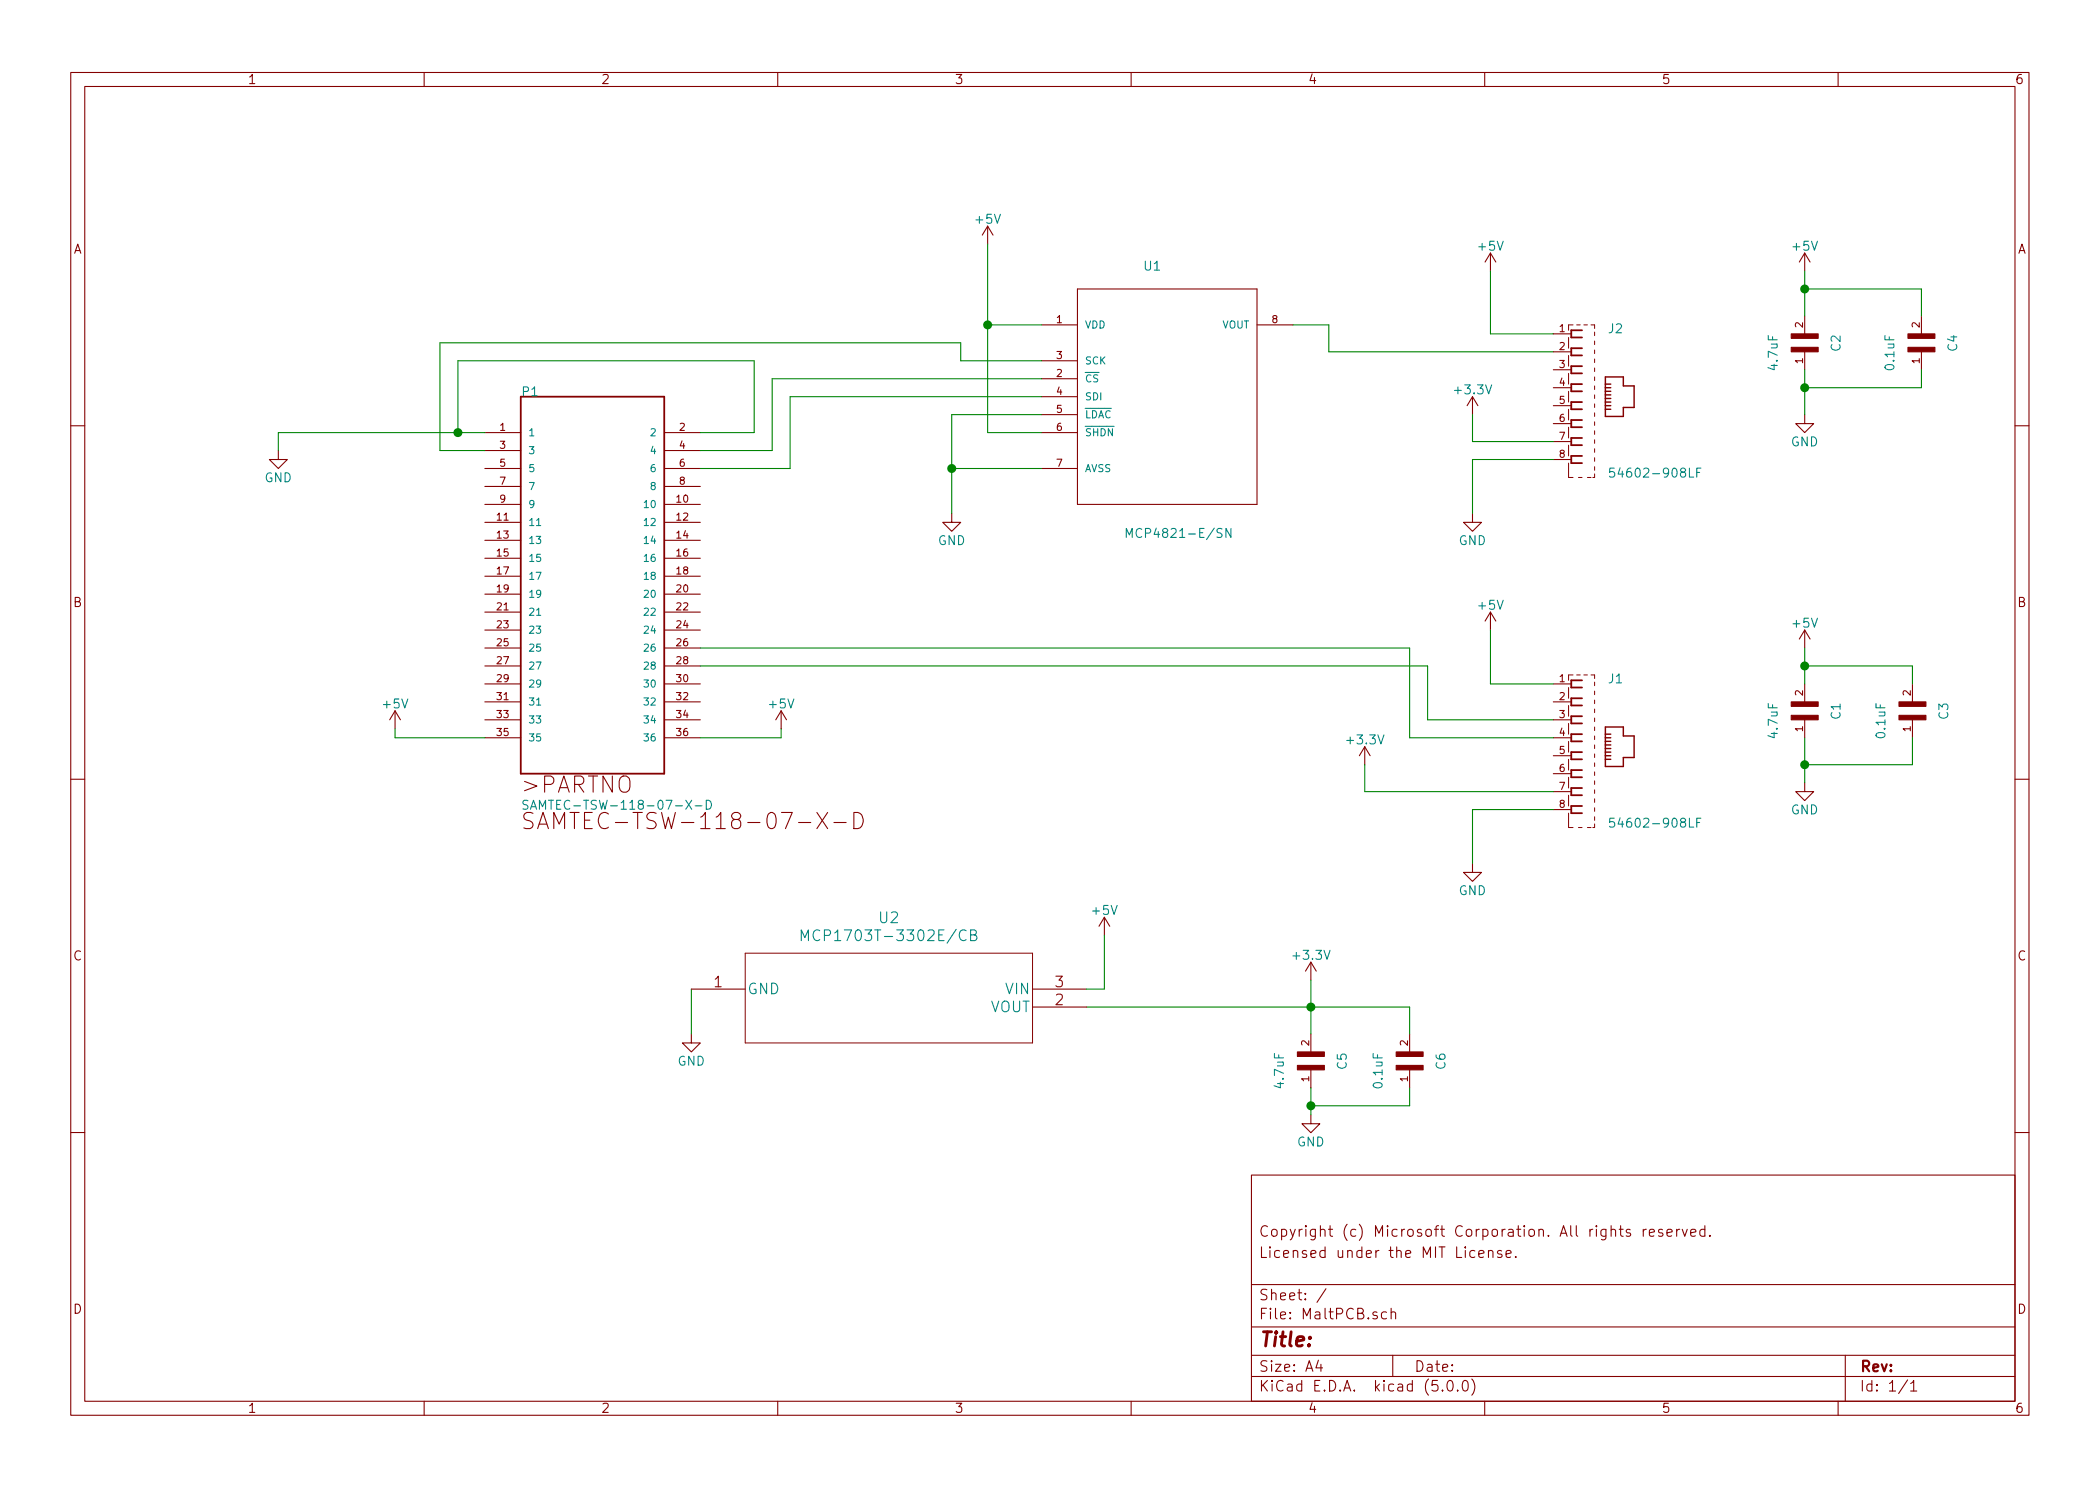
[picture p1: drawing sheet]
<svg xmlns="http://www.w3.org/2000/svg" width="297mm" height="210mm" viewBox="0 0 297 210" stroke-linecap="round" stroke-linejoin="round" font-family="sans-serif">
<g fill="none" stroke="#840000" stroke-width=".15">
<path d="M10 10.3h277v189.9h-277zM12 12.2h273v186.1h-273zM60 10.3v1.9M110 10.3v1.9M160 10.3v1.9M210 10.3v1.9M260 10.3v1.9M139.7 32l-.8 1.3M139.7 32v2.5M139.7 32l.8 1.3M210.8 35.8l-.7 1.3M210.8 35.8v2.5"/>
<path d="M210.8 35.8l.8 1.3M255.3 35.8v2.5M255.3 35.8l-.8 1.3M255.3 35.8l.7 1.3M147.3 46h5.1M147.3 53.6h5.1M147.3 51h5.1M147.3 56.1h5.1M147.3 58.7h5.1M152.4 40.9h25.4v30.5h-25.4zM177.8 46h5.1M208.3 56.1l-.8 1.3"/>
<path d="M208.3 56.1v2.6M208.3 56.1l.7 1.3M219.7 47.2h2.5M219.7 49.8h2.5M219.7 52.3h2.5M219.7 54.9h2.5M219.7 57.4h2.5M219.7 59.9h2.5M255.3 58.7v1.2h1.2l-1.2 1.3-1.3-1.3h1.3M255.3 44.7v2.5M255.3 49.8v2.5M271.8 44.7v2.5"/>
<path d="M271.8 49.8v2.5M10 60.2h2M39.4 63.7v1.3h1.2l-1.2 1.3-1.3-1.3h1.3M68.6 71.4h5.1M68.6 61.2h5.1M68.6 66.3h5.1M68.6 63.7h5.1M68.6 68.8h5.1M68.6 73.9h5.1M68.6 76.4h5.1M68.6 79h5.1M94 71.4h5.1"/>
<path d="M94 61.2h5.1M94 66.3h5.1M94 63.7h5.1M94 68.8h5.1M94 73.9h5.1M94 76.4h5.1M94 79h5.1M134.6 72.6v1.3h1.3l-1.3 1.3-1.3-1.3h1.3M147.3 61.2h5.1M147.3 66.3h5.1M208.3 72.6v1.3h1.2l-1.2 1.3-1.3-1.3h1.3M219.7 62.5h2.5"/>
<path d="M219.7 65h2.5M285 60.2h2M68.6 96.8h5.1M68.6 99.3h5.1M68.6 81.5h5.1M68.6 84.1h5.1M68.6 86.6h5.1M68.6 89.1h5.1M68.6 91.7h5.1M68.6 94.2h5.1M94 96.8h5.1M94 99.3h5.1"/>
<path d="M94 81.5h5.1M94 84.1h5.1M94 86.6h5.1M94 89.1h5.1M94 91.7h5.1M94 94.2h5.1M210.8 86.6v2.5M210.8 86.6l-.7 1.3M210.8 86.6l.8 1.3M219.7 96.8h2.5M219.7 99.3h2.5M255.3 89.1v2.6"/>
<path d="M255.3 96.8v2.5M255.3 89.1l-.8 1.3M255.3 89.1l.7 1.3M270.5 96.8v2.5M10 110.3h2M55.9 100.6l-.8 1.2M55.9 100.6v2.5M55.9 100.6l.7 1.2M68.6 101.8h5.1M68.6 104.4h5.1M75.4 115.1l-.3-.1h-.6a.56 .56 0 0 0-.4 .5 .56 .56 0 0 0 .4 .5 .79 .79 0 0 1 .9 .8l-.1 .2a.97 .97 0 0 1-1.2 .1M76 117.2l.8-2.2 .8 2.2"/>
<path d="M76.3 116.6h1M94 101.8h5.1M94 104.4h5.1M110.5 100.6l-.8 1.2M110.5 100.6v2.5M110.5 100.6l.8 1.2M118 116.4h1.7M120.8 115a1.21 1.21 0 0 1 1.3 .7 1.21 1.21 0 0 1-.5 1.4l-.8 .1zM193 105.7l-.7 1.2M193 105.7v2.5M193 105.7l.8 1.2M219.7 101.8h2.5"/>
<path d="M219.7 104.4h2.5M219.7 106.9h2.5M219.7 109.5h2.5M219.7 112h2.5M219.7 114.5h2.5M255.3 110.7v1.3h1.2l-1.2 1.3-1.3-1.3h1.3M255.3 101.8v2.6M270.5 101.8v2.6M285 110.3h2M97.8 139.9h7.6M146 139.9h7.7M156.2 129.8l-.8 1.3"/>
<path d="M156.2 129.8v2.5M156.2 129.8l.8 1.3M185.4 136.1l-.7 1.3M185.4 136.1v2.6M185.4 136.1l.8 1.3M208.3 122.2v1.2h1.2l-1.2 1.3-1.3-1.3h1.3M97.8 146.3v1.3h1.3l-1.3 1.2-1.3-1.2h1.3M146 142.5h7.7M185.4 157.7v1.3h1.3l-1.3 1.3-1.3-1.3h1.3M185.4 146.3v2.5M185.4 151.4v2.5M199.4 146.3v2.5"/>
<path d="M199.4 151.4v2.5M10 160.2h2M177 166.3h108v32h-108zM209.2 177.4l.7-.1-.1-.3-.4-.1-.2 .2v.7l.2 .1 .4-.1M210.5 177.1a.38 .38 0 0 1 .7 0v.8M210.5 176.9v1M212.4 177a.37 .37 0 0 0-.6 .1v.1a.54 .54 0 0 0 .6 .3l.1 .1-.1 .2-.2 .1-.4-.1M213 177.4l.7-.1v-.3l-.4-.1-.3 .2 .1 .7 .2 .1 .4-.1M214.4 177.8v.1l-.1-.1h.1v.1M229 173.9h.6M229.2 173.4v1.3l.2 .2h.2M230.6 174l-.4-.1-.2 .3a.48 .48 0 0 0 .6 .3l.1 .1-.1 .2-.1 .1-.5-.1"/>
<path d="M232.4 173.9v1M232.9 173.9l-.3 .1-.2 .2M233.3 174.4l.7-.1-.1-.3-.4-.1-.2 .2 .1 .7 .1 .1 .4-.1M235.2 174l-.4-.1-.2 .1v.2a.48 .48 0 0 0 .6 .3v.1v.2l-.2 .1-.4-.1M235.8 174.4l.7-.1-.1-.3-.4-.1-.2 .2 .1 .7 .1 .1 .4-.1M237.2 173.9v1M237.6 173.9l-.3 .1-.1 .2M237.9 173.9l.4 1 .4-1M239.1 174.4l.8-.1-.1-.3-.4-.1-.3 .2 .1 .7 .2 .1 .4-.1M241.1 174l-.4-.1-.3 .3 .1 .6 .2 .1 .4-.1M241.1 173.4v1.5M241.9 174.8v.1l-.1-.1h.1v.1"/>
<path d="M285 160.2h2M60 198.3v1.9M110 198.3v1.9M160 198.3v1.9M177 194.8h108M177 191.8h108M177 187.8h108M177 181.8h108M186.5 192.5l-.4 1h1M186.8 193v1M187.6 182.3l-1.3 2M196.1 185.7l-.4-.1-.3 .3 .1 .6 .2 .1 .4-.1"/>
<path d="M196.8 185.7a.38 .38 0 0 1 .6 .1v.8M196.8 185.1v1.5M197 191.8v3M204 196.7h.1l-.1 .1v-.1v.1M204.8 195.5a.35 .35 0 0 1 .4-.2 .35 .35 0 0 1 .3 .3 .78 .78 0 0 1-.4 1.2 .87 .87 0 0 1-.3-1.3zM206.2 196.7v.1l-.1-.1h.1v.1M207 195.4a.37 .37 0 0 1 .6 .2l.1 .3a.72 .72 0 0 1-.4 .9l-.3-.1a1.26 1.26 0 0 1 0-1.3zM208.2 195.1a1.71 1.71 0 0 1 0 2.3M210 198.3v1.9M260 198.3v1.9M261 191.8v6.5M269.8 195.2l-1.2 2"/>
<path d="M270.3 195.8l.3-.3 .1-.2v1.5M270.3 196.8h.8"/>
</g>
<g fill="none" stroke="#840000" stroke-width=".25">
<path d="M73.7 56.1h20.3v53.4h-20.3zM223.8 46.7h-1.6v1h1.6M223.8 49.3h-1.6v1h1.6M223.8 51.8h-1.6v1h1.6M223.8 54.4h-1.6v1h1.6M223.8 56.9h-1.6v1h1.6M223.8 59.4h-1.6v1h1.6M223.8 62h-1.6v1h1.6M223.8 64.5h-1.6v1h1.6M223.8 96.3h-1.6v1h1.6M223.8 98.8h-1.6v1h1.6M223.8 101.3h-1.6v1.1h1.6"/>
<path d="M223.8 103.9h-1.6v1h1.6M223.8 106.4h-1.6v1h1.6M223.8 109h-1.6v1h1.6M223.8 111.5h-1.6v1h1.6M223.8 114h-1.6v1.1h1.6"/>
</g>
<g fill="none" stroke="#840000" stroke-width=".14">
<path d="M221.9 47.7v1.6M221.9 50.3v1.5M221.9 52.8v1.6M221.9 55.4v1.5M221.9 57.9v1.5M222.5 46h-.6v.7M223 46h.5M224 46h.5M225 46h.6v.5M225.6 47v.5M225.6 48.3v.5M225.6 49.5v.5"/>
<path d="M225.6 50.8v.5M225.6 52.1v.5M225.6 53.3v.5M225.6 54.6v.5M225.6 55.9v.5M225.6 57.1v.6M225.6 58.4v.5M225.6 59.7v.5M221.9 65.5v2.1h.6M221.9 60.4v1.6M221.9 63v1.5M223.3 67.6h.5"/>
<path d="M224.5 67.6h.5M225.6 67.1v.5h-.3M225.6 61v.5M225.6 62.2v.5M225.6 63.5v.5M225.6 64.8v.5M225.6 66v.5M221.9 97.3v1.5M221.9 99.8v1.5M222.5 95.5h-.6v.8M223 95.5h.5M224 95.5h.5"/>
<path d="M225 95.5h.6v.5M225.6 96.5v.5M225.6 97.8v.5M225.6 99.1v.5M221.9 102.4v1.5M221.9 104.9v1.5M221.9 107.4v1.6M221.9 110v1.5M221.9 112.5v1.5M221.9 115.1v2h.6M223.3 117.1h.5M224.5 117.1h.5"/>
<path d="M225.6 100.3v.5M225.6 101.6v.5M225.6 102.9v.5M225.6 104.1v.5M225.6 105.4v.5M225.6 106.7v.5M225.6 107.9v.6M225.6 109.2v.5M225.6 110.5v.5M225.6 111.8v.5M225.6 113v.5M225.6 114.3v.5"/>
<path d="M225.6 115.6v.5M225.6 116.6v.5h-.3M105.4 134.9h40.6v12.7h-40.6z"/>
</g>
<g fill="none" stroke="#840000" stroke-width=".2">
<path d="M227.1 53.3h2.5v1.3h1.5v3.1h-1.5v1.2h-2.5zM227.1 54.4h.7M227.1 54.9h.7M227.1 55.4h.7M227.1 55.9h.7M227.1 56.4h.7M227.1 56.9h.7M227.1 57.4h.7M227.1 57.9h.7M227.1 102.9h2.5v1.2h1.5v3.1h-1.5v1.3h-2.5zM227.1 103.9h.7M227.1 104.4h.7"/>
<path d="M227.1 104.9h.7M227.1 105.4h.7M227.1 105.9h.7M227.1 106.4h.7M227.1 106.9h.7M227.1 107.4h.7"/>
</g>
<g fill="none" stroke="#008484" stroke-width=".15">
<path d="M75.9 74.4h.6M159.3 76v-1.2l.4 .9 .4-.9v1.2M174.1 74.8v1.2l-.7-1.2v1.2M228.3 66.2h-.6v.6l.1-.1h.3l.3 .3v.3l-.3 .2h-.3l-.1-.1M240 66.8h.4M240.6 66.2h-.6v1.3M75.9 87.1h.6M75.9 99.8h.6M74.7 113.3l-.5-.1-.2 .2v.2l.1 .2 .5 .2 .1 .3-.3 .2-.4-.1M75 114.5l.5-1.3 .4 1.3M75.2 114.1h.6M99.9 113.2a.64 .64 0 0 1 .7 .7 .64 .64 0 0 1-.7 .6z"/>
<path d="M228.3 115.8h-.6v.6l.1-.1h.3l.3 .2v.3l-.3 .2h-.3l-.1-.1M240 116.4h.4M240.6 115.8h-.6v1.2M113.3 133.1v-1.5l.5 1.1 .6-1.1v1.5M137.3 132.3h.5a.36 .36 0 0 0 .3-.4 .36 .36 0 0 0-.3-.3h-.5v1.5h.6a.41 .41 0 0 0 .3-.4 .41 .41 0 0 0-.4-.4"/>
</g>
<g fill="#840000" stroke="#840000" stroke-width=".15">
<path d="M253.4 47.2h3.8v.7h-3.8z"/>
<path d="M253.4 49.1h3.8v.7h-3.8z"/>
<path d="M253.4 99.3h3.8v.6h-3.8z"/>
<path d="M253.4 101.2h3.8v.6h-3.8z"/>
<path d="M269.9 47.2h3.8v.7h-3.8z"/>
<path d="M269.9 49.1h3.8v.7h-3.8z"/>
<path d="M268.6 99.3h3.8v.6h-3.8z"/>
<path d="M268.6 101.2h3.8v.6h-3.8z"/>
<path d="M183.5 148.8h3.8v.7h-3.8z"/>
<path d="M183.5 150.7h3.8v.7h-3.8z"/>
<path d="M197.5 148.8h3.8v.7h-3.8z"/>
<path d="M197.5 150.7h3.8v.7h-3.8z"/>
</g>
<g fill="none" stroke="#008400" stroke-width=".15">
<path d="M139.7 34.5v26.7h7.6M210.8 38.3v8.9h8.9M255.3 38.3v6.4M139.7 46h7.6M147.3 58.7h-12.7v13.9M147.3 56.1h-35.5v10.2h-12.7M147.3 51h-11.4v-2.5h-73.7v15.2h6.4M147.3 53.6h-38.1v10.1h-10.1M182.9 46h5.1v3.8h31.7M208.3 58.7v3.8h11.4M255.3 52.3v6.4M255.3 40.9h16.5v3.8"/>
<path d="M271.8 52.3v2.6h-16.5M64.8 61.2v-10.2h41.9v10.2h-7.6M68.6 61.2h-29.2v2.5M134.6 66.3h12.7M219.7 65h-11.4v7.6M99.1 91.7h100.3v12.7h20.3M99.1 94.2h102.8v7.6h17.8M210.8 89.1v7.7h8.9M255.3 94.2h15.2v2.6M255.3 91.7v5.1M55.9 103.1v1.3h12.7M110.5 103.1v1.3h-11.4"/>
<path d="M193 108.2v3.8h26.7M219.7 114.5h-11.4v7.7M255.3 104.4v6.3M270.5 104.4v3.8h-15.2M97.8 139.9v6.4M156.2 132.3v7.6h-2.5M185.4 138.7v7.6M153.7 142.5h45.7v3.8M185.4 153.9v3.8M199.4 153.9v2.6h-14"/>
</g>
<g fill="#008400" stroke="#008400" stroke-width=".25">
<circle cx="134.6" cy="66.3" r=".51"/>
<circle cx="139.7" cy="46" r=".51"/>
<circle cx="64.8" cy="61.2" r=".51"/>
<circle cx="255.3" cy="40.9" r=".51"/>
<circle cx="255.3" cy="54.9" r=".51"/>
<circle cx="255.3" cy="94.2" r=".51"/>
<circle cx="255.3" cy="108.2" r=".51"/>
<circle cx="185.4" cy="142.5" r=".51"/>
<circle cx="185.4" cy="156.5" r=".51"/>
</g>
<text font-size="3.2" fill="#840000" x="74" y="112.2">&gt;PARTNO</text>
<text font-size="3.2" fill="#008484" x="78.6" y="117.4">SAMTEC-TSW-118-07-X-D</text>
<text font-size="2.8" fill="#840000" x="178" y="190.5">Title:</text>
<g font-size="2.1" fill="#008484">
<text x="124.4" y="130.6">U2</text>
<text x="115.1" y="133.2">MCP1703T-3302E/CB</text>
<text x="105.7" y="140.7">GND</text>
<text x="140" y="143.2">VOUT</text>
<text x="142.3" y="140.7">VIN</text>
</g>
<g font-size="2.1" fill="#840000">
<text x="101" y="139.7">1</text>
<text x="149.3" y="142.2">2</text>
<text x="149.3" y="139.7">3</text>
<text x="178" y="178">Licensed under the MIT License.</text>
<text x="178" y="175">Copyright (c) Microsoft Corporation. All rights reserved.</text>
<text x="178" y="184">Sheet: /</text>
<text x="178" y="186.7">File: MaltPCB.sch</text>
<text x="178" y="196.9">KiCad E.D.A. kicad (5.0.0)</text>
<text x="178" y="194.1">Size: A4</text>
<text x="200" y="194.1">Date:</text>
<text x="263" y="194.1">Rev:</text>
<text x="263" y="196.9">Id: 1/1</text>
</g>
<g font-size="1.8" fill="#840000">
<text x="35" y="11.9">1</text>
<text x="85" y="11.9">2</text>
<text x="135" y="11.9">3</text>
<text x="185" y="11.9">4</text>
<text x="235" y="11.9">5</text>
<text x="285" y="11.9">6</text>
<text x="10.4" y="35.9">A</text>
<text x="285.4" y="35.9">A</text>
<text x="10.4" y="85.9">B</text>
<text x="285.4" y="85.9">B</text>
<text x="10.4" y="135.9">C</text>
<text x="285.4" y="135.9">C</text>
<text x="10.4" y="185.9">D</text>
<text x="285.4" y="185.9">D</text>
<text x="35" y="199.9">1</text>
<text x="85" y="199.9">2</text>
<text x="135" y="199.9">3</text>
<text x="185" y="199.9">4</text>
<text x="235" y="199.9">5</text>
<text x="285" y="199.9">6</text>
</g>
<g font-size="1.8" fill="#008484">
<text x="138.1" y="31.7">+5V</text>
<text x="209.2" y="35.5">+5V</text>
<text x="253.7" y="35.5">+5V</text>
<text x="161.9" y="38.3">U1</text>
<text x="227.6" y="47.2">J2</text>
<text x="251.5" y="52.2" transform="rotate(-90 251.5 52.2)">4.7uF</text>
<text x="260.3" y="49.7" transform="rotate(-90 260.3 49.7)">C2</text>
<text x="268" y="52.2" transform="rotate(-90 268 52.2)">0.1uF</text>
<text x="276.9" y="49.7" transform="rotate(-90 276.9 49.7)">C4</text>
<text x="73.9" y="56.1">P1</text>
<text x="205.9" y="55.8">+3.3V</text>
<text x="253.3" y="63.2">GND</text>
<text x="37.4" y="68.2">GND</text>
<text x="228.8" y="67.6">54602-908LF</text>
<text x="132.7" y="77.1">GND</text>
<text x="160.5" y="76.1">MCP4821-E/SN</text>
<text x="206.3" y="77.1">GND</text>
<text x="209.2" y="86.3">+5V</text>
<text x="253.7" y="88.8">+5V</text>
<text x="54.3" y="100.2">+5V</text>
<text x="108.9" y="100.2">+5V</text>
<text x="227.6" y="96.7">J1</text>
<text x="260.3" y="101.7" transform="rotate(-90 260.3 101.7)">C1</text>
<text x="275.6" y="101.7" transform="rotate(-90 275.6 101.7)">C3</text>
<text x="190.7" y="105.3">+3.3V</text>
<text x="251.5" y="104.3" transform="rotate(-90 251.5 104.3)">4.7uF</text>
<text x="266.7" y="104.3" transform="rotate(-90 266.7 104.3)">0.1uF</text>
<text x="76.5" y="114.6">SAMTEC-TSW-118-07-X-D</text>
<text x="228.8" y="117.1">54602-908LF</text>
<text x="253.3" y="115.2">GND</text>
<text x="154.6" y="129.5">+5V</text>
<text x="206.3" y="126.7">GND</text>
<text x="183.1" y="135.8">+3.3V</text>
<text x="95.8" y="150.8">GND</text>
<text x="181.6" y="153.8" transform="rotate(-90 181.6 153.8)">4.7uF</text>
<text x="190.5" y="151.3" transform="rotate(-90 190.5 151.3)">C5</text>
<text x="195.6" y="153.8" transform="rotate(-90 195.6 153.8)">0.1uF</text>
<text x="204.5" y="151.3" transform="rotate(-90 204.5 151.3)">C6</text>
<text x="183.5" y="162.2">GND</text>
</g>
<g font-size="1.4" fill="#840000">
<text x="149.5" y="45.7">1</text>
<text x="180" y="45.7">8</text>
<text x="220.6" y="47">1</text>
<text x="255" y="46.3" transform="rotate(-90 255 46.3)">2</text>
<text x="271.5" y="46.3" transform="rotate(-90 271.5 46.3)">2</text>
<text x="149.5" y="53.3">2</text>
<text x="149.5" y="50.8">3</text>
<text x="220.6" y="49.5">2</text>
<text x="220.6" y="52.1">3</text>
<text x="255" y="51.4" transform="rotate(-90 255 51.4)">1</text>
<text x="271.5" y="51.4" transform="rotate(-90 271.5 51.4)">1</text>
<text x="149.5" y="55.9">4</text>
<text x="149.5" y="58.4">5</text>
<text x="220.6" y="54.6">4</text>
<text x="220.6" y="57.1">5</text>
<text x="220.6" y="59.7">6</text>
<text x="70.7" y="61">1</text>
<text x="70.7" y="63.5">3</text>
<text x="96.1" y="61">2</text>
<text x="96.1" y="63.5">4</text>
<text x="149.5" y="61">6</text>
<text x="220.6" y="62.2">7</text>
<text x="220.6" y="64.8">8</text>
<text x="70.7" y="66">5</text>
<text x="70.7" y="68.6">7</text>
<text x="70.7" y="71.1">9</text>
<text x="95.7" y="71.1">10</text>
<text x="96.1" y="66">6</text>
<text x="96.1" y="68.6">8</text>
<text x="149.5" y="66">7</text>
<text x="70.3" y="73.7">11</text>
<text x="70.3" y="76.2">13</text>
<text x="95.7" y="73.7">12</text>
<text x="95.7" y="76.2">14</text>
<text x="70.3" y="78.7">15</text>
<text x="70.3" y="81.3">17</text>
<text x="70.3" y="83.8">19</text>
<text x="95.7" y="78.7">16</text>
<text x="95.7" y="81.3">18</text>
<text x="95.7" y="83.8">20</text>
<text x="70.3" y="86.4">21</text>
<text x="70.3" y="88.9">23</text>
<text x="95.7" y="86.4">22</text>
<text x="95.7" y="88.9">24</text>
<text x="70.3" y="91.4">25</text>
<text x="70.3" y="94">27</text>
<text x="95.7" y="91.4">26</text>
<text x="95.7" y="94">28</text>
<text x="70.3" y="96.5">29</text>
<text x="70.3" y="99.1">31</text>
<text x="70.3" y="101.6">33</text>
<text x="95.7" y="96.5">30</text>
<text x="95.7" y="99.1">32</text>
<text x="95.7" y="101.6">34</text>
<text x="220.6" y="96.5">1</text>
<text x="220.6" y="99.1">2</text>
<text x="220.6" y="101.6">3</text>
<text x="255" y="98.4" transform="rotate(-90 255 98.4)">2</text>
<text x="270.3" y="98.4" transform="rotate(-90 270.3 98.4)">2</text>
<text x="70.3" y="104.1">35</text>
<text x="95.7" y="104.1">36</text>
<text x="220.6" y="104.1">4</text>
<text x="220.6" y="106.7">5</text>
<text x="255" y="103.5" transform="rotate(-90 255 103.5)">1</text>
<text x="270.3" y="103.5" transform="rotate(-90 270.3 103.5)">1</text>
<text x="220.6" y="109.2">6</text>
<text x="220.6" y="111.8">7</text>
<text x="220.6" y="114.3">8</text>
<text x="185.2" y="147.9" transform="rotate(-90 185.2 147.9)">2</text>
<text x="199.1" y="147.9" transform="rotate(-90 199.1 147.9)">2</text>
<text x="185.2" y="153" transform="rotate(-90 185.2 153)">1</text>
<text x="199.1" y="153" transform="rotate(-90 199.1 153)">1</text>
</g>
<g font-size="1.4" fill="#008484">
<text x="153.4" y="46.5">VDD</text>
<text x="172.8" y="46.5">VOUT</text>
<text x="153.4" y="51.6">SCK</text>
<text x="153.4" y="54.1">CS</text>
<text x="153.4" y="56.6">SDI</text>
<text x="153.4" y="59.2">LDAC</text>
<text x="74.7" y="61.7">1</text>
<text x="74.7" y="64.3">3</text>
<text x="92.2" y="61.7">2</text>
<text x="92.2" y="64.3">4</text>
<text x="153.4" y="61.7">SHDN</text>
<text x="74.7" y="66.8">5</text>
<text x="74.7" y="69.3">7</text>
<text x="74.7" y="71.9">9</text>
<text x="91.4" y="71.9">10</text>
<text x="92.2" y="66.8">6</text>
<text x="92.2" y="69.3">8</text>
<text x="153.4" y="66.8">AVSS</text>
<text x="74.7" y="74.4">11</text>
<text x="74.7" y="77">13</text>
<text x="91.4" y="74.4">12</text>
<text x="91.4" y="77">14</text>
<text x="74.7" y="79.5">15</text>
<text x="74.7" y="82">17</text>
<text x="91.4" y="79.5">16</text>
<text x="91.4" y="82">18</text>
<text x="74.7" y="84.6">19</text>
<text x="74.7" y="87.1">21</text>
<text x="74.7" y="89.7">23</text>
<text x="91.4" y="84.6">20</text>
<text x="91.4" y="87.1">22</text>
<text x="91.4" y="89.7">24</text>
<text x="74.7" y="92.2">25</text>
<text x="74.7" y="94.7">27</text>
<text x="91.4" y="92.2">26</text>
<text x="91.4" y="94.7">28</text>
<text x="74.7" y="97.3">29</text>
<text x="74.7" y="99.8">31</text>
<text x="91.4" y="97.3">30</text>
<text x="91.4" y="99.8">32</text>
<text x="74.7" y="102.4">33</text>
<text x="74.7" y="104.9">35</text>
<text x="91.4" y="102.4">34</text>
<text x="91.4" y="104.9">36</text>
</g>
</svg>
